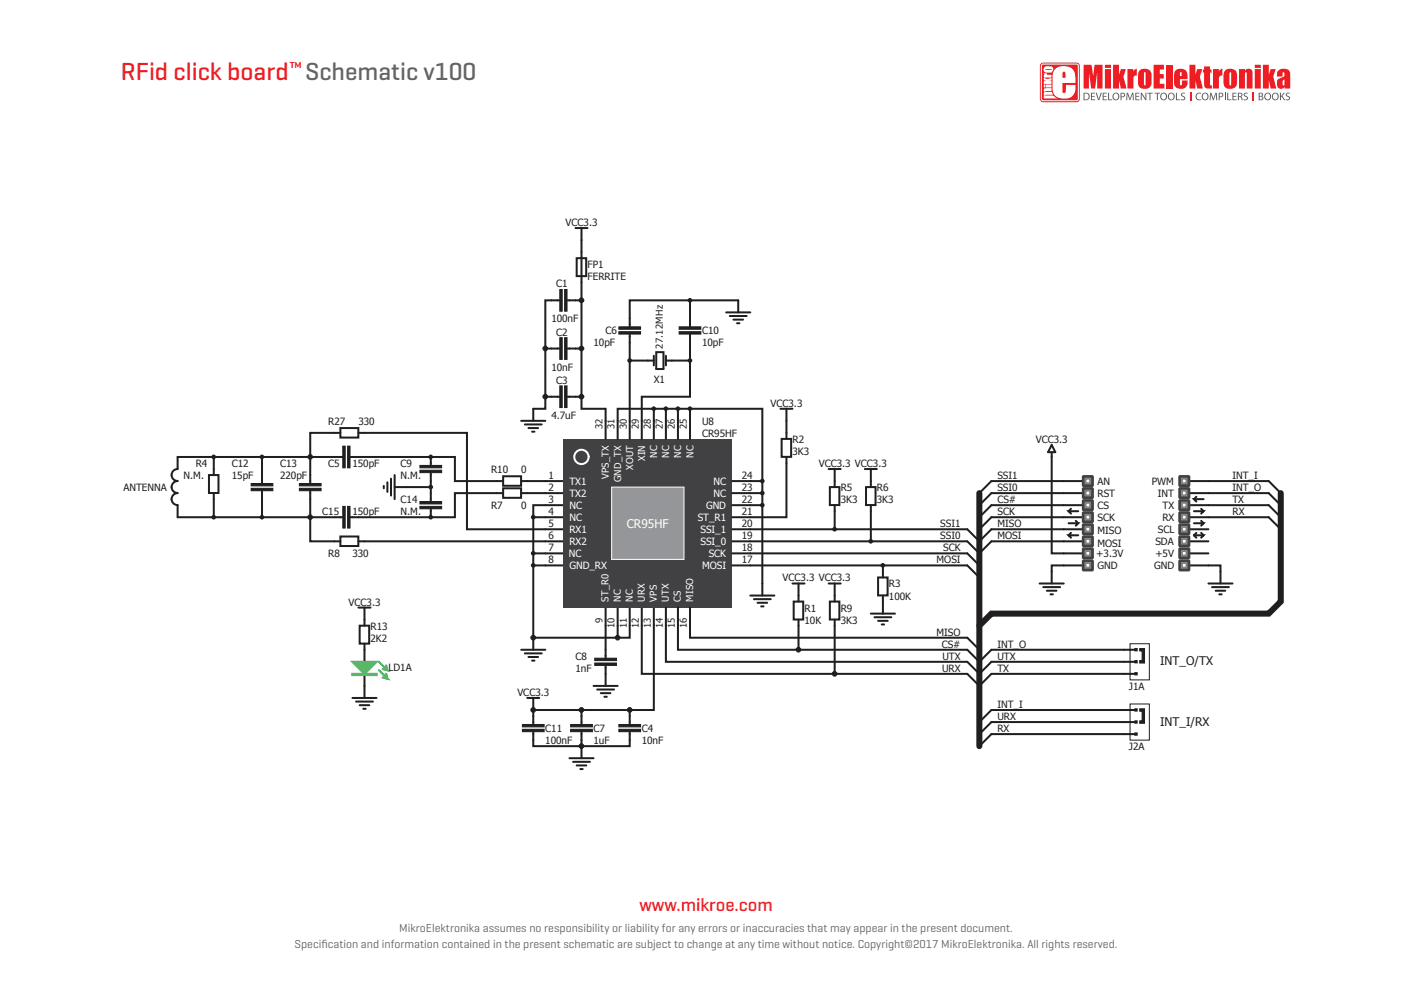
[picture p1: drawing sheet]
<svg xmlns="http://www.w3.org/2000/svg" width="297mm" height="210mm" viewBox="0 0 297 210" stroke-linecap="round" stroke-linejoin="round" font-family="sans-serif">
<g fill="#ee1d23">
<path d="M218.9 13.4l.5-.2h7a.69 .69 0 0 1 .7 .7v6.9a.69 .69 0 0 1-.7 .7h-7a.69 .69 0 0 1-.7-.7v-6.9z"/>
<path d="M227.9 13.6h1.7l.3 2.4 .3-2.4h1.7v5h-1.1v-3.3l-.5 3.3h-.8l-.4-3.3v3.3h-1.2z"/>
<path d="M234.1 13.6h1.3v2.1l.4-1.2h1l-.5 1.7 .7 2.4h-1.2l-.4-1.8v1.8h-1.3z"/>
<path d="M237.1 14.5h1.3l-.1 .6 .4-.5 .4-.1v1.4l-.5 .1-.2 .3v2.3h-1.3z"/>
<path d="M242.7 13.6h2.1v1h-.8v1h.8v.9h-.8v1.1h.9v1h-2.2z"/>
<path d="M245.2 13.6h1.3v5h-1.3z"/>
<path d="M250.2 13.6h1.2v2.1l.4-1.2h1.1l-.5 1.7 .6 2.4h-1.2l-.4-1.8v1.8h-1.2z"/>
<path d="M253.3 14h1.2v.6h.4v.7h-.4v2.2l.1 .4 .3 .1v.6h-.5a.92 .92 0 0 1-1-.2 .92 .92 0 0 1-.1-1v-2.1h-.3v-.7h.3z"/>
<path d="M255.1 14.5h1.3l-.1 .6 .4-.5 .4-.1v1.4l-.5 .1-.2 .3v2.3h-1.3z"/>
<path d="M260.6 14.5h1.3v.4a.91 .91 0 0 1 1.2-.3 .91 .91 0 0 1 .4 1.2v2.8h-1.3v-3.2l-.1-.2-.2 .2v3.2h-1.3z"/>
<path d="M265.6 13.6h1.3v2.1l.4-1.2h1l-.5 1.7 .7 2.4h-1.2l-.4-1.8v1.8h-1.3z"/>
<path d="M232.4 13.6h1.3v.7h-1.3zM232.4 14.5h1.3v4.1h-1.3z"/>
<path d="M239.7 14.8a1.46 1.46 0 0 1 1.7-.3 1.46 1.46 0 0 1 .8 1.5v1a1.46 1.46 0 0 1-1.1 1.7 1.46 1.46 0 0 1-1.7-1v-2zM240.7 15.2l-.1 2.3 .2 .5 .2-.2v-2.1l-.1-.4z"/>
<path d="M247.4 14.8a1.5 1.5 0 0 1 1.6-.2 1.5 1.5 0 0 1 .8 1.5v.6h-1.6v1.2h.4v-1h1.2a1.45 1.45 0 0 1-1.3 1.8 1.45 1.45 0 0 1-1.6-1.6l.1-1.8zM248.3 15.2l-.1 .8h.3v-.7z"/>
<path d="M257.7 14.8a1.46 1.46 0 0 1 1.7-.3 1.46 1.46 0 0 1 .8 1.5v1a1.46 1.46 0 0 1-1.1 1.7 1.46 1.46 0 0 1-1.7-1v-2zM258.7 15.2l-.1 2.3 .2 .5 .2-.2v-2.1l-.1-.4z"/>
<path d="M263.9 13.6h1.3v.7h-1.3zM263.9 14.5h1.3v4.1h-1.3z"/>
<path d="M269 14.8a1.44 1.44 0 0 1 1.5-.3 1.44 1.44 0 0 1 .9 1.2v2.9h-1.2v-.3a.91 .91 0 0 1-1.2 .3 .91 .91 0 0 1-.4-1.2v-.3a2.24 2.24 0 0 1 1.5-1.1l.1-.6-.2-.2-.2 .1v.8h-1.2v-.8zM270 16.8a.86 .86 0 0 0 0 1.2l.2-.2v-1.1z"/>
</g>
<g fill="#fff">
<path d="M219.2 13.4l-.3 .5 .1 7.2 .4 .2 7.3-.1 .2-.4v-7.2l-.5-.2zM219.3 13.6h7.1l.3 .1v7.1l-.1 .2-7.2 .1-.2-.2v-7z"/>
<path d="M219.6 17.8v.6h.2v-.6zM219.5 15.4l.3 .4h-.2v.5h1.6v-.6h-.9l-.1-.3zM220 17.8v.6h1.2v-.6zM219.6 16.4v.5l.5 .2h-.5v.6h1.6v-.6h-.6l.6-.2v-.5l-.9 .2zM219.7 18.6l-.2 .4 .2 .4-.2 .3 .2 .4h-.1v.6h2.8l-.8-.6h-1.7v-.2h1.6l-.2-.6-1.4-.1 1.3-.1v-.5zM219.7 14.1a.74 .74 0 0 0-.1 .9 .74 .74 0 0 0 .9 .3l.8-.1a.74 .74 0 0 0-.2-1.2zM219.9 14.6h1.3l-1.1 .1z"/>
<path d="M222 14.5a2.77 2.77 0 0 1 4 .6l.2 1v1.4h-2.7v1.6l.1 .5a.53 .53 0 0 0 .6-.3 .53 .53 0 0 0 0-.5v-.9h2a2.31 2.31 0 0 1-3 2.8 2.06 2.06 0 0 1-1.8-2.5l.1-2.7zM223.5 15.2v1.2h.6l-.1-1.2-.2-.1z"/>
</g>
<g fill="#ee1d23">
<path d="M250.3 19.5h.4v1.7h-.4z"/>
<path d="M263.4 19.5h.4v1.7h-.4z"/>
</g>
<g fill="#58595b">
<path d="M229.5 19.5h.8v.2h-.6v.5h.6v.1h-.6v.6h.7v.2h-.9z"/>
<path d="M230.5 19.5h.2l.4 1.4 .4-1.4h.3l-.6 1.6h-.2z"/>
<path d="M231.9 19.5h.9v.2h-.7v.5h.6v.1h-.6v.6h.7v.2h-.9z"/>
<path d="M233.1 19.5h.2v1.4h.7v.2h-.9z"/>
<path d="M237 19.5h.3l.4 1.3 .4-1.3h.3l.1 1.6h-.2l-.1-1.4-.5 1.4h-.1l-.4-1.4-.1 1.4h-.2z"/>
<path d="M238.8 19.5h.9v.2h-.7v.5h.6v.1h-.6v.6h.7v.2h-.9z"/>
<path d="M240 19.5h.2l.8 1.3-.1-1.3h.2v1.6h-.2l-.8-1.3v1.3h-.1z"/>
<path d="M241.3 19.5h1.2v.2h-.5v1.4h-.2v-1.4h-.5z"/>
<path d="M242.9 19.5h1.1v.2h-.5v1.4h-.2v-1.4h-.4z"/>
<path d="M247.3 19.5h.2v1.4h.7v.2h-.9z"/>
<path d="M248.5 19.7l.4-.2 .3 .1v.1l-.6 .1v.2l.3 .2a.46 .46 0 0 1 .4 .4 .46 .46 0 0 1-.2 .4h-.7v-.2l.4 .1 .3-.1v-.3l-.3-.1a.45 .45 0 0 1-.3-.7z"/>
<path d="M251.7 19.7l.6-.2 .4 .1-.1 .1a.64 .64 0 0 0-.9 .6 .64 .64 0 0 0 .9 .6l.1 .1a.82 .82 0 0 1-1.1-.2 .82 .82 0 0 1 .1-1.1z"/>
<path d="M254.5 19.5h.3l.4 1.3 .5-1.3h.2l.1 1.6h-.2v-1.4l-.5 1.4h-.2l-.4-1.4-.1 1.4h-.2z"/>
<path d="M257.6 19.5h.2v1.6h-.2z"/>
<path d="M258.1 19.5h.2v1.4h.7v.2h-.9z"/>
<path d="M259.2 19.5h.9v.2h-.7v.5h.6v.1h-.6v.6h.7v.2h-.9z"/>
<path d="M261.6 19.7l.5-.2 .3 .1v.1l-.6 .1v.2l.3 .2a.46 .46 0 0 1 .4 .4 .46 .46 0 0 1-.2 .4h-.7v-.2l.4 .1 .3-.1v-.3l-.3-.1a.45 .45 0 0 1-.4-.7z"/>
<path d="M269.2 19.5h.2v.8l.6-.8h.3l-.6 .7 .6 .9h-.2l-.5-.8-.2 .2v.6h-.2z"/>
<path d="M270.5 19.7l.4-.2 .4 .1-.1 .1-.5 .1v.2l.3 .2a.46 .46 0 0 1 .3 .4 .46 .46 0 0 1-.2 .4h-.7l.1-.2 .3 .1 .3-.1v-.3l-.2-.1a.45 .45 0 0 1-.4-.7z"/>
<path d="M227.9 19.5a.88 .88 0 0 1 1.3 .8 .88 .88 0 0 1-1.3 .8zM228.1 19.7v1.2a.66 .66 0 0 0 .9-.6 .66 .66 0 0 0-.9-.6z"/>
<path d="M234 20.3a.76 .76 0 0 1 1.5 0 .76 .76 0 0 1-1.5 0zM234.3 19.9a.58 .58 0 0 0 0 .8 .58 .58 0 0 0 .8 .1 .58 .58 0 0 0 .1-.9 .58 .58 0 0 0-.9 0z"/>
<path d="M235.7 19.5a.58 .58 0 0 1 .7 .1 .58 .58 0 0 1 .1 .7l-.6 .2v.6h-.2zM235.9 19.7v.6h.4a.32 .32 0 0 0 .2-.3 .32 .32 0 0 0-.2-.3z"/>
<path d="M244 20.3a.76 .76 0 0 1 1.5 0 .76 .76 0 0 1-1.5 0zM244.4 19.9a.58 .58 0 0 0-.1 .8 .58 .58 0 0 0 .8 .1 .58 .58 0 0 0 .1-.9 .58 .58 0 0 0-.8 0z"/>
<path d="M245.6 20.3a.76 .76 0 0 1 1.5 0 .76 .76 0 0 1-1.5 0zM246 19.9a.58 .58 0 0 0-.1 .8 .58 .58 0 0 0 .8 .1 .58 .58 0 0 0 .1-.9 .58 .58 0 0 0-.8 0z"/>
<path d="M252.7 20.3a.8 .8 0 0 1 1.6 0 .8 .8 0 0 1-1.6 0zM253.1 19.9a.58 .58 0 0 0-.1 .8 .58 .58 0 0 0 .9 .1 .58 .58 0 0 0 0-.9 .58 .58 0 0 0-.8 0z"/>
<path d="M256.3 19.5a.58 .58 0 0 1 .8 .1 .58 .58 0 0 1 .1 .7l-.7 .2v.6h-.2zM256.5 19.7v.6h.4a.32 .32 0 0 0 .2-.3 .32 .32 0 0 0-.2-.3z"/>
<path d="M260.4 19.5a.55 .55 0 0 1 .7 0 .55 .55 0 0 1 .1 .7l-.2 .1 .4 .8h-.2l-.2-.6-.2-.1h-.2v.7h-.2zM260.6 19.7v.6l.5-.2v-.3z"/>
<path d="M264.8 19.5a.52 .52 0 0 1 .6 0 .52 .52 0 0 1 .2 .7h-.2a.47 .47 0 0 1 .3 .7 .47 .47 0 0 1-.6 .2h-.3zM265 19.7v.5l.4-.1v-.3zM265 20.3v.6l.5-.1v-.3z"/>
<path d="M265.9 20.3a.76 .76 0 0 1 1.5 0 .76 .76 0 0 1-1.5 0zM266.3 19.9a.58 .58 0 0 0-.1 .8 .58 .58 0 0 0 .8 .1 .58 .58 0 0 0 .1-.9 .58 .58 0 0 0-.8 0z"/>
<path d="M267.5 20.3a.76 .76 0 0 1 1.5 0 .76 .76 0 0 1-1.5 0zM267.9 19.9a.58 .58 0 0 0-.1 .8 .58 .58 0 0 0 .8 .1 .58 .58 0 0 0 .1-.9 .58 .58 0 0 0-.8 0z"/>
</g>
<g fill="#272973" stroke="#272973" stroke-width=".21">
<circle cx="65.2" cy="108.8" r=".49"/>
<circle cx="65.2" cy="96.1" r=".49"/>
</g>
<g fill="none" stroke="#211e1e" stroke-width=".42">
<path d="M221.2 95.1v21.3h6.4M221.2 93.6l.8 1.5h-1.5zM223.7 108.8h3.9M223.7 111.4h3.9M223.7 113.9h3.9M223.7 119h3.9M227.6 103.8h-19.1l-2.5 2.5M227.6 106.3h-19.1l-2.5 2.5M227.6 101.2h-19.1l-2.5 2.6M250.4 103.8h16.5l2.5 2.5M250.4 106.3h16.5l2.5 2.5M250.4 101.2h16.5l2.5 2.6"/>
<path d="M250.4 108.8h16.5l2.5 2.6M250.4 111.4h3.8M250.4 113.9h3.8M250.4 116.4h3.8M250.4 119h3.8M218.7 122.8h5M219.4 123.5h3.6M220.2 124.3h2M221 125.1h.5M221.2 120.2v2.6"/>
</g>
<g fill="#414042">
<path d="M227.6 100.2l.2-.2h2l.3 .2v2l-.3 .3h-2l-.2-.3z" fill-rule="evenodd"/>
<path d="M227.6 102.8l.2-.3h2l.3 .3v2l-.3 .2h-2l-.2-.2z" fill-rule="evenodd"/>
</g>
<g fill="#fff" stroke="#808385" stroke-width=".42">
<path d="M228.3 100.7h1v1h-1z"/>
<path d="M228.3 103.3h1v.9h-1z"/>
</g>
<g fill="#414042">
<path d="M227.6 105.3l.2-.3h2l.3 .3v2l-.3 .3h-2l-.2-.3z" fill-rule="evenodd"/>
<path d="M227.6 107.8l.2-.2h2l.3 .2v2l-.3 .3h-2l-.2-.3z" fill-rule="evenodd"/>
</g>
<g fill="#fff" stroke="#808385" stroke-width=".42">
<path d="M228.3 105.8h1v1h-1z"/>
<path d="M228.3 108.3h1v1h-1z"/>
</g>
<g fill="#414042">
<path d="M227.6 110.4l.2-.3h2l.3 .3v2l-.3 .2h-2l-.2-.2z" fill-rule="evenodd"/>
<path d="M227.6 112.9l.2-.3h2l.3 .3v2l-.3 .3h-2l-.2-.3z" fill-rule="evenodd"/>
</g>
<g fill="#fff" stroke="#808385" stroke-width=".42">
<path d="M228.3 110.9h1v1h-1z"/>
<path d="M228.3 113.4h1v1h-1z"/>
</g>
<g fill="#414042">
<path d="M227.6 115.4l.2-.2h2l.3 .2v2.1l-.3 .2h-2l-.2-.2z" fill-rule="evenodd"/>
<path d="M227.6 118l.2-.3h2l.3 .3v2l-.3 .2h-2l-.2-.2z" fill-rule="evenodd"/>
</g>
<g fill="#fff" stroke="#808385" stroke-width=".42">
<path d="M228.3 115.9h1v1h-1z"/>
<path d="M228.3 118.5h1v1h-1z"/>
</g>
<g fill="#414042">
<path d="M247.8 100.2l.3-.2h2l.3 .2v2l-.3 .3h-2l-.3-.3z" fill-rule="evenodd"/>
<path d="M247.8 102.8l.3-.3h2l.3 .3v2l-.3 .2h-2l-.3-.2z" fill-rule="evenodd"/>
</g>
<g fill="#fff" stroke="#808385" stroke-width=".42">
<path d="M248.6 100.7h1v1h-1z"/>
<path d="M248.6 103.3h1v.9h-1z"/>
</g>
<g fill="#414042">
<path d="M247.8 105.3l.3-.3h2l.3 .3v2l-.3 .3h-2l-.3-.3z" fill-rule="evenodd"/>
<path d="M247.8 107.8l.3-.2h2l.3 .2v2l-.3 .3h-2l-.3-.3z" fill-rule="evenodd"/>
</g>
<g fill="#fff" stroke="#808385" stroke-width=".42">
<path d="M248.6 105.8h1v1h-1z"/>
<path d="M248.6 108.3h1v1h-1z"/>
</g>
<g fill="#414042">
<path d="M247.8 110.4l.3-.3h2l.3 .3v2l-.3 .2h-2l-.3-.2z" fill-rule="evenodd"/>
<path d="M247.8 112.9l.3-.3h2l.3 .3v2l-.3 .3h-2l-.3-.3z" fill-rule="evenodd"/>
</g>
<g fill="#fff" stroke="#808385" stroke-width=".42">
<path d="M248.6 110.9h1v1h-1z"/>
<path d="M248.6 113.4h1v1h-1z"/>
</g>
<g fill="#414042">
<path d="M247.8 115.4l.3-.2h2l.3 .2v2.1l-.3 .2h-2l-.3-.2z" fill-rule="evenodd"/>
<path d="M247.8 118l.3-.3h2l.3 .3v2l-.3 .2h-2l-.3-.2z" fill-rule="evenodd"/>
</g>
<g fill="#fff" stroke="#808385" stroke-width=".42">
<path d="M248.6 115.9h1v1h-1z"/>
<path d="M248.6 118.5h1v1h-1z"/>
</g>
<g fill="none" stroke="#211e1e" stroke-width=".42">
<path d="M132.5 67v1.8M132.5 70.3v1.8M145.1 67v1.8M145.1 70.3v1.8M116 83.5h1.7M119.3 83.5h1.7M114.7 101.2h3.8M114.7 103.8h3.8M114.7 106.3h3.8M114.7 108.8h3.8M114.7 111.4h3.8M114.7 113.9h3.8"/>
<path d="M114.7 116.4h3.8M114.7 119h3.8M224.8 110.1h2l-.5 .5M225.3 112.1l-.5 .5M225.3 107.1l-.5 .5M226.3 109.6l.5 .5M226.8 112.6h-2l.5 .5M226.8 107.6h-2l.5 .5M251.1 107.6h2.1l-.5 .5M251.1 110.1h2.1l-.5 .5M251.1 112.6h2.1l-.5 .5M251.1 112.6l.5 .5"/>
<path d="M251.6 104.5l-.5 .5M251.6 112.1l-.5 .5M252.7 107.1l.5 .5M252.7 109.6l.5 .5M252.7 112.1l.5 .5M253.2 105h-2.1l.5 .5M127.4 127.9v3.8M127.4 136.7v1.8M129.9 127.9v3.8M132.5 127.9v3.8M135 127.9v3.8M137.5 127.9v3.8"/>
<path d="M112.2 150.7v1.7M112.2 154v1.7M122.3 150.7v1.7M122.3 154v1.7M127.4 140v1.8M132.5 150.7v1.7M132.5 154v1.7"/>
</g>
<g fill="#211e1e" stroke="#211e1e" stroke-width=".21">
<path d="M130.2 68.8h4.5v.5h-4.5z" fill-rule="evenodd"/>
<path d="M130.2 69.8h4.5v.5h-4.5z" fill-rule="evenodd"/>
<path d="M142.9 68.8h4.5v.5h-4.5z" fill-rule="evenodd"/>
<path d="M142.9 69.8h4.5v.5h-4.5z" fill-rule="evenodd"/>
<path d="M125.1 139.5h4.6v.5h-4.6z" fill-rule="evenodd"/>
<path d="M125.1 138.5h4.6v.5h-4.6z" fill-rule="evenodd"/>
<path d="M130.2 152.4h4.5v.6h-4.5z" fill-rule="evenodd"/>
<path d="M130.2 153.5h4.5v.5h-4.5z" fill-rule="evenodd"/>
<path d="M117.7 81.2h.6v4.6h-.6z" fill-rule="evenodd"/>
<path d="M118.8 81.2h.5v4.6h-.5z" fill-rule="evenodd"/>
<path d="M120 152.4h4.6v.6h-4.6z" fill-rule="evenodd"/>
<path d="M120 153.5h4.6v.5h-4.6z" fill-rule="evenodd"/>
<path d="M109.9 152.4h4.6v.6h-4.6z" fill-rule="evenodd"/>
<path d="M109.9 153.5h4.6v.5h-4.6z" fill-rule="evenodd"/>
</g>
<path d="M118.5 92.4h35.5v35.4h-35.5z" fill="#414042"/>
<g fill="none" stroke="#211e1e" stroke-width=".42">
<path d="M127.4 88.6v3.8M129.9 88.6v3.8M132.5 88.6v3.8M135 88.6v3.8M137.5 88.6v3.8M140.1 88.6v3.8M142.6 88.6v3.8M145.1 88.6v3.8M154 119h3.8M154 116.4h3.8M154 113.9h3.8M154 111.4h3.8"/>
<path d="M154 108.8h3.8M154 106.3h3.8M154 103.8h3.8M154 101.2h3.8M140.1 127.9v3.8M142.6 127.9v3.8M145.1 127.9v3.8"/>
</g>
<path d="M128.7 102.5h15.2v15.2h-15.2z" fill-rule="evenodd" fill="#949699" stroke="#fff" stroke-width=".21"/>
<path d="M123.8 96.1a1.51 1.51 0 0 0-2.3-1.2 1.51 1.51 0 0 0 .1 2.6 1.51 1.51 0 0 0 2.2-1.3" fill="none" stroke="#fff" stroke-width=".42"/>
<g fill="none" stroke="#211e1e" stroke-width=".42">
<path d="M132.5 72.1v3.8h5M132.5 67v-3.8h12.6v3.8M137.5 74.9v2M138 74.1h1.6v3.6h-1.6zM140.1 74.9v2M145.1 72.1v3.8h-5M145.1 63.2h10.2v2.5M152.7 65.7h5.1M153.5 66.5h3.6M154.3 67.3h2M155 68h.5M65.3 100v1.7"/>
<path d="M70.3 91.1h1.3M71.6 90.1h3.8v2h-3.8zM72.1 96.2h-17v5.5M73.6 96.2h22.1v5h8.9M75.4 91.1h1.3M83 100v5M90.6 96.2v1.7M90.6 99.5v6M137.5 88.6v-2.6h22.9v39.3M140.1 86v2.6M142.6 86v2.6M145.1 86v2.6"/>
<path d="M164.4 92.4h2v3.7h-2zM165.4 91.1v1.3M165.4 96.2v1.2M55.1 103.3v5.5h17M65.3 103.3v1.7M70.3 113.9h1.3M71.6 112.9h3.8v2h-3.8zM75.4 113.9h1.3M80.7 102.2v.6M81.5 101.5v2M82.2 100.7v3.6M83 102.5h7.6"/>
<path d="M90.6 107.1v1.7M104.6 103.8h-8.9v5h-22.1M112.2 108.8h2.5M112.2 116.4h2.5M112.2 119h2.5M114.7 106.3h-2.5v27.9h17.7v-2.5M157.8 103.8h2.6M157.8 106.3h2.6M109.6 136.7h5.1M110.4 137.5h3.5M111.2 138.2h2M111.9 139h.5"/>
<path d="M112.2 134.2v2.5M127.4 131.7v5M157.8 125.3h5.1M158.6 126.1h3.5M159.3 126.8h2.1M160.1 127.6h.5M166.9 126.6h2v3.8h-2zM168 125.3v1.3M168 130.4v1.3M124.8 144.3h5.1M125.6 145.1h3.6M126.4 145.9h2"/>
<path d="M127.1 146.6h.5M127.4 141.8v2.5"/>
</g>
<g fill="#211e1e" stroke="#211e1e" stroke-width=".21">
<path d="M72.1 93.9h.5v4.5h-.5z" fill-rule="evenodd"/>
<path d="M73.1 93.9h.5v4.5h-.5z" fill-rule="evenodd"/>
<path d="M72.1 106.6h.5v4.5h-.5z" fill-rule="evenodd"/>
<path d="M73.1 106.6h.5v4.5h-.5z" fill-rule="evenodd"/>
<path d="M63 101.7h4.5v.5h-4.5z" fill-rule="evenodd"/>
<path d="M63 102.8h4.5v.5h-4.5z" fill-rule="evenodd"/>
<path d="M52.8 101.7h4.6v.5h-4.6z" fill-rule="evenodd"/>
<path d="M52.8 102.8h4.6v.5h-4.6z" fill-rule="evenodd"/>
<path d="M88.3 98.9h4.6v.6h-4.6z" fill-rule="evenodd"/>
<path d="M88.3 97.9h4.6v.5h-4.6z" fill-rule="evenodd"/>
<path d="M88.3 106.6h4.6v.5h-4.6z" fill-rule="evenodd"/>
<path d="M88.3 105.5h4.6v.5h-4.6z" fill-rule="evenodd"/>
</g>
<g fill="#211e1e">
<circle cx="65.2" cy="108.8" r=".49"/>
<circle cx="65.2" cy="96.1" r=".49"/>
</g>
<g fill="none" stroke="#211e1e" stroke-width=".42">
<path d="M121 48h2.6M122.3 48v2.5M114.7 73.3h3M117.7 63.2h-3v22.8h-2.5v2.6M119.3 63.2h3v22.8h5.1v2.6M119.3 73.3h3M132.5 75.9v12.7M145.1 75.9v7.6h-10.1v5.1M44 100h2v3.7h-2zM55.1 96.2h-10.1v3.8M70.3 91.1h-5v8.9M76.7 91.1h21.5v20.3h16.5"/>
<path d="M109.6 88.6h5.1M110.4 89.3h3.5M111.2 90.1h2M111.9 90.8h.5M114.7 83.5h1.3M121 83.5h1.3M137.5 86h-7.6v2.6M164.2 86h2.5M165.4 97.4v11.4h-7.6M165.4 86v5.1M45 103.8v5h10.1M65.3 105v8.9h5"/>
<path d="M76.7 113.9h38M157.8 116.4h45.7l2.5 2.6M157.8 119h45.7l2.5 2.5M157.8 101.2h2.6M185.7 119v2.5M223.7 119h-2.5v1.2M223.7 113.9h-15.2l-2.5 2.5M223.7 108.8h-15.2l-2.5 2.6M223.7 111.4h-15.2l-2.5 2.5M254.2 119h2.5v3.8M132.5 131.7v2.5h-2.6M135 131.7v10.1h68.5l2.5 2.5"/>
<path d="M137.5 131.7v17.7h-25.3v1.3M140.1 131.7v7.6h63.4l2.5 2.5M142.6 131.7v5h60.9l2.5 2.6M145.1 131.7v2.5h58.4l2.5 2.5M166.7 122.8h2.5M168 122.8v2.5M168 131.7v5M174.3 122.8h2.5M174.6 126.6h2v3.8h-2zM175.6 122.8v3.8M175.6 130.4v11.4M183.2 129.1h5"/>
<path d="M183.9 129.9h3.6M184.7 130.6h2M184.7 121.5h2v3.8h-2zM185.5 131.4h.5M185.7 125.3v3.8M236.4 136.7h1.3M236.4 139.3h1.3M254.2 122.8h5.1M254.9 123.5h3.6M255.7 124.3h2M256.5 125.1h.5M110.9 146.9h2.5"/>
<path d="M112.2 155.7v1.3h20.3v-1.3M112.2 146.9v2.5M119.8 159.5h5M122.3 149.4v1.3M122.3 155.7v3.8M132.5 149.4v1.3M236.4 141.8h1.3M120.5 160.3h3.6M121.3 161.1h2M122.1 161.8h.5"/>
</g>
<g fill="#211e1e" stroke="#211e1e" stroke-width=".21">
<path d="M117.7 60.9h.6v4.6h-.6z" fill-rule="evenodd"/>
<path d="M118.8 60.9h.5v4.6h-.5z" fill-rule="evenodd"/>
<path d="M117.7 71.1h.6v4.5h-.6z" fill-rule="evenodd"/>
<path d="M118.8 71.1h.5v4.5h-.5z" fill-rule="evenodd"/>
</g>
<g fill="#211e1e" stroke="#211e1e" stroke-width=".21">
<path d="M238.7 136.5h.5v.5h-.5z"/>
<path d="M238.7 139h.5v.5h-.5z"/>
<path d="M238.7 141.5h.5v.5h-.5z"/>
</g>
<path d="M239.7 136.5h1v3h-1v-.5h.5v-2h-.5z" fill-rule="evenodd" fill="#211e1e"/>
<path d="M237.7 135.5h4.1v7.6h-4.1zM239.7 136.5h1v3h-1v-.5h.5v-2h-.5z" fill="none" stroke="#211e1e" stroke-width=".21"/>
<path d="M237.7 136.7h1.3M237.7 139.3h1.3M236.4 149.4h1.3M236.4 151.9h1.3M236.4 154.5h1.3M237.7 141.8h1.3" fill="none" stroke="#211e1e" stroke-width=".42"/>
<g fill="#211e1e" stroke="#211e1e" stroke-width=".21">
<path d="M238.7 149.1h.5v.5h-.5z"/>
<path d="M238.7 151.7h.5v.5h-.5z"/>
<path d="M238.7 154.2h.5v.5h-.5z"/>
</g>
<path d="M239.7 149.1h1v3.1h-1v-.5h.5v-2h-.5z" fill-rule="evenodd" fill="#211e1e"/>
<path d="M237.7 148.1h4.1v7.6h-4.1zM239.7 149.1h1v3.1h-1v-.5h.5v-2h-.5z" fill="none" stroke="#211e1e" stroke-width=".21"/>
<g fill="none" stroke="#211e1e" stroke-width=".42">
<path d="M121.3 54.3h2v3.8h-2zM122.3 50.5v12.7M45 96.2h-7.6v2.5a1.27 1.27 0 0 0-1.3 1.3 1.27 1.27 0 0 0 1.3 1.2 1.27 1.27 0 0 0-1.3 1.3 1.27 1.27 0 0 0 1.3 1.3 1.25 1.25 0 0 0-1.3 1.2 1.25 1.25 0 0 0 1.3 1.3v2.5h7.6M174.3 98.7h2.5M175.6 98.7v3.8M181.9 98.7h2.5M183.2 98.7v3.8M157.8 111.4h45.7l2.5 2.5M157.8 113.9h45.7l2.5 2.5M174.6 102.5h2v3.8h-2zM175.6 106.3v5.1M182.2 102.5h2v3.8h-2z"/>
<path d="M183.2 106.3v7.6M75.7 131.7h2v3.7h-2zM76.7 130.4v1.3M76.7 135.5v3.8M236.4 136.7h-27.9l-2.5 2.6M236.4 139.3h-27.9l-2.5 2.5M76.7 141.8v2.5M236.4 149.4h-27.9l-2.5 2.5M236.4 151.9h-27.9l-2.5 2.6M236.4 154.5h-27.9l-2.5 2.5M236.4 141.8h-27.9l-2.5 2.5M237.7 149.4h1.3"/>
<path d="M237.7 151.9h1.3M237.7 154.5h1.3"/>
</g>
<path d="M206 103.8v53.2M269.4 103.8v22.8l-2.5 2.5h-58.4l-2.5 2.6" fill="none" stroke="#211e1e" stroke-width="1.3"/>
<path d="M74.1 141.8h5.1v.2h-5.1z" fill-rule="evenodd" fill="#33b44a" stroke="#33b44a" stroke-width=".42"/>
<path d="M74.1 139.3h5.1l-2.5 2.5z" fill="#33b44a"/>
<path d="M74.1 139.3h5.1l-2.5 2.5zM79.7 139.3l1.8 1.7-1-.2M79.7 141l1.8 1.8-1-.2M81.2 141.8l.3 1M81.2 140l.3 1" fill="none" stroke="#33b44a" stroke-width=".42"/>
<g fill="none" stroke="#211e1e" stroke-width=".42">
<path d="M104.6 103.8h1.2M104.6 101.2h1.2M105.8 102.8h3.8v2h-3.8zM105.8 100.2h3.8v2h-3.8zM109.6 103.8h5.1M109.6 101.2h5.1M75.4 127.9h2.5M76.7 127.9v2.5M74.1 146.9h5.1M74.9 147.6h3.5M75.7 148.4h2M76.4 149.1h.5"/>
<path d="M76.7 144.3v2.6"/>
</g>
<g fill="#211e1e">
<circle cx="45" cy="108.8" r=".49"/>
<circle cx="45" cy="96.1" r=".49"/>
<circle cx="55.1" cy="108.8" r=".49"/>
<circle cx="55.1" cy="96.1" r=".49"/>
<circle cx="90.6" cy="108.8" r=".49"/>
<circle cx="90.6" cy="102.5" r=".49"/>
<circle cx="90.6" cy="96.1" r=".49"/>
</g>
<g fill="#211e1e" stroke="#211e1e" stroke-width=".21">
<circle cx="112.2" cy="149.4" r=".49"/>
<circle cx="112.2" cy="134.2" r=".49"/>
</g>
<g fill="#211e1e">
<circle cx="112.2" cy="119" r=".49"/>
<circle cx="112.2" cy="116.4" r=".49"/>
<circle cx="112.2" cy="108.8" r=".49"/>
</g>
<g fill="#211e1e" stroke="#211e1e" stroke-width=".21">
<circle cx="114.7" cy="83.5" r=".49"/>
<circle cx="114.7" cy="73.3" r=".49"/>
<circle cx="122.3" cy="157" r=".49"/>
<circle cx="122.3" cy="149.4" r=".49"/>
<circle cx="122.3" cy="83.5" r=".49"/>
<circle cx="122.3" cy="73.3" r=".49"/>
<circle cx="122.3" cy="63.2" r=".49"/>
<circle cx="129.9" cy="134.2" r=".49"/>
<circle cx="132.4" cy="149.4" r=".49"/>
</g>
<g fill="#211e1e">
<circle cx="132.4" cy="75.9" r=".49"/>
<circle cx="137.5" cy="86" r=".49"/>
<circle cx="140.1" cy="86" r=".49"/>
<circle cx="142.6" cy="86" r=".49"/>
<circle cx="145.1" cy="86" r=".49"/>
<circle cx="145.1" cy="75.9" r=".49"/>
<circle cx="145.1" cy="63.2" r=".49"/>
<circle cx="160.3" cy="106.3" r=".49"/>
<circle cx="160.3" cy="103.8" r=".49"/>
<circle cx="160.3" cy="101.2" r=".49"/>
</g>
<g fill="#211e1e" stroke="#211e1e" stroke-width=".21">
<circle cx="167.9" cy="136.7" r=".49"/>
<circle cx="175.6" cy="141.8" r=".49"/>
</g>
<g fill="#211e1e">
<circle cx="175.6" cy="111.4" r=".49"/>
<circle cx="183.2" cy="113.9" r=".49"/>
<circle cx="185.7" cy="119" r=".49"/>
</g>
<text font-size="5.3" fill="#ee1d23" x="25.4" y="16.9">RFid click board Schematic v100</text>
<text font-size="3.9" fill="#ed1f26" x="134.5" y="191.6">www.mikroe.com</text>
<text font-size="3.1" fill="#ee1d23" x="60.7" y="15.1">™</text>
<text font-size="2.5" fill="#fff" x="131.8" y="111.1">CR95HF</text>
<g font-size="2.5" fill="#211e1e">
<text x="244" y="140">INT_O/TX</text>
<text x="244" y="152.7">INT_I/RX</text>
</g>
<g font-size="2.5" fill="#636366">
<text x="84" y="196.2">MikroElektronika assumes no responsibility or liability for any errors or inaccuracies that may appear in the present document.</text>
<text x="62" y="199.4">Specif</text>
<text x="67.6" y="199.4">ication and information contained in the present schematic are subject to change at any time without notice. Copyright©2017 MikroElektronika. All rights reserved.</text>
</g>
<g font-size="2.1" fill="#211e1e">
<text x="119" y="47.6">VCC3.3</text>
<text x="123.6" y="56.4">FP1</text>
<text x="123.6" y="59">FERRITE</text>
<text x="117" y="60.5">C1</text>
<text x="116" y="67.8">100nF</text>
<text x="117" y="70.6">C2</text>
<text x="127.4" y="70.4">C6</text>
<text x="147.7" y="70.4">C10</text>
<text x="116" y="78">10nF</text>
<text x="124.8" y="72.9">10pF</text>
<text x="147.7" y="72.9">10pF</text>
<text x="117" y="80.8">C3</text>
<text x="137.5" y="80.5">X1</text>
<text x="69.1" y="89.4">R27</text>
<text x="75.4" y="89.4">330</text>
<text x="116" y="88.1">4.7uF</text>
<text x="147.7" y="89.4">U8</text>
<text x="162.1" y="85.6">VCC3.3</text>
<text x="147.7" y="91.9">CR95HF</text>
<text x="166.7" y="93.2">R2</text>
<text x="166.7" y="95.7">3K3</text>
<text x="217.9" y="93.2">VCC3.3</text>
<text x="38.6" y="100.8">N.M.</text>
<text x="41.2" y="98.3">R4</text>
<text x="48.8" y="98.3">C12</text>
<text x="48.8" y="100.8">15pF</text>
<text x="58.9" y="98.3">C13</text>
<text x="58.9" y="100.8">220pF</text>
<text x="69.1" y="98.3">C5</text>
<text x="74.1" y="98.3">150pF</text>
<text x="84.3" y="98.3">C9</text>
<text x="84.3" y="100.8">N.M.</text>
<text x="103.3" y="99.5">R10</text>
<text x="109.6" y="99.5">0</text>
<text x="115.3" y="100.8">1</text>
<text x="156" y="100.8">24</text>
<text x="172.2" y="98.3">VCC3.3 VCC3.3</text>
<text x="209.8" y="100.8">SSI1</text>
<text x="259.2" y="100.8">INT_I</text>
<text x="25.9" y="103.3">ANTENNA</text>
<text x="84.3" y="105.9">C14</text>
<text x="103.3" y="107.1">R7</text>
<text x="109.6" y="107.1">0</text>
<text x="115.3" y="103.3">2</text>
<text x="115.3" y="105.9">3</text>
<text x="156" y="105.9">22</text>
<text x="156" y="103.3">23</text>
<text x="176.8" y="103.3">R5</text>
<text x="176.8" y="105.9">3K3</text>
<text x="184.4" y="103.3">R6</text>
<text x="184.4" y="105.9">3K3</text>
<text x="209.8" y="103.3">SSI0</text>
<text x="209.8" y="105.9">CS#</text>
<text x="230.8" y="102.1">AN</text>
<text x="230.8" y="104.6">RST</text>
<text x="230.8" y="107.1">CS</text>
<text x="242.3" y="102.1">PWM</text>
<text x="243.5" y="104.6">INT</text>
<text x="244.5" y="107.1">TX</text>
<text x="259.2" y="103.3">INT_O</text>
<text x="259.2" y="105.9">TX</text>
<text x="67.8" y="108.4">C15</text>
<text x="74.1" y="108.4">150pF</text>
<text x="84.3" y="108.4">N.M.</text>
<text x="115.3" y="108.4">4</text>
<text x="115.3" y="110.9">5</text>
<text x="115.3" y="113.5">6</text>
<text x="156" y="113.5">19</text>
<text x="156" y="110.9">20</text>
<text x="156" y="108.4">21</text>
<text x="197.8" y="110.9">SSI1</text>
<text x="197.8" y="113.5">SSI0</text>
<text x="209.8" y="108.4">SCK</text>
<text x="209.8" y="110.9">MISO</text>
<text x="209.8" y="113.5">MOSI</text>
<text x="230.8" y="109.7">SCK</text>
<text x="230.8" y="112.5">MISO</text>
<text x="243.5" y="112.2">SCL</text>
<text x="244.5" y="109.7">RX</text>
<text x="259.3" y="108.4">RX</text>
<text x="69.1" y="117.3">R8</text>
<text x="74.1" y="117.3">330</text>
<text x="115.3" y="116">7</text>
<text x="115.3" y="118.5">8</text>
<text x="156" y="118.5">17</text>
<text x="156" y="116">18</text>
<text x="197" y="118.5">MOSI</text>
<text x="198.4" y="116">SCK</text>
<text x="230.6" y="117.3">+3.3V</text>
<text x="230.8" y="115">MOSI</text>
<text x="230.8" y="119.8">GND</text>
<text x="242.8" y="119.8">GND</text>
<text x="243" y="114.7">SDA</text>
<text x="243" y="117.3">+5V</text>
<text x="164.6" y="122.3">VCC3.3 VCC3.3</text>
<text x="187" y="123.6">R3</text>
<text x="73.3" y="127.4">VCC3.3</text>
<text x="169.2" y="128.7">R1</text>
<text x="169.2" y="131.2">10K</text>
<text x="176.8" y="128.7">R9</text>
<text x="176.8" y="131.2">3K3</text>
<text x="187" y="126.2">100K</text>
<text x="77.9" y="132.5">R13</text>
<text x="77.9" y="135">2K2</text>
<text x="197" y="133.8">MISO</text>
<text x="198.1" y="136.3">CS#</text>
<text x="209.8" y="136.3">INT_O</text>
<text x="81.7" y="141.1">LD1A</text>
<text x="121" y="138.8">C8</text>
<text x="121" y="141.4">1nF</text>
<text x="198.2" y="141.4">URX</text>
<text x="198.2" y="138.8">UTX</text>
<text x="209.8" y="138.8">UTX</text>
<text x="209.8" y="141.4">TX</text>
<text x="108.8" y="146.4">VCC3.3</text>
<text x="209.8" y="149">INT_I</text>
<text x="237.4" y="145.2">J1A</text>
<text x="114.7" y="154">C11</text>
<text x="124.8" y="154">C7</text>
<text x="135" y="154">C4</text>
<text x="209.8" y="154">RX</text>
<text x="209.8" y="151.5">URX</text>
<text x="114.7" y="156.6">100nF</text>
<text x="124.8" y="156.6">1uF</text>
<text x="135" y="156.6">10nF</text>
<text x="237.4" y="157.8">J2A</text>
</g>
<g font-size="2.1" fill="#fff">
<text x="119.8" y="102.1">TX1</text>
<text x="119.8" y="104.6">TX2</text>
<text x="119.8" y="107.1">NC</text>
<text x="148.5" y="107.1">GND</text>
<text x="150.1" y="104.6">NC</text>
<text x="150.1" y="102.1">NC</text>
<text x="119.8" y="109.7">NC</text>
<text x="119.8" y="112.2">RX1</text>
<text x="146.8" y="109.7">ST_R1</text>
<text x="147.3" y="112.2">SSI_1</text>
<text x="119.6" y="117.3">NC</text>
<text x="119.8" y="114.7">RX2</text>
<text x="119.8" y="119.8">GND_RX</text>
<text x="147.3" y="114.7">SSI_0</text>
<text x="147.7" y="119.8">MOSI</text>
<text x="149.1" y="117.3">SCK</text>
</g>
<g font-size="2" fill="#211e1e">
<text x="139.4" y="73.3" transform="rotate(-90 139.4 73.3)">27.12MHz</text>
<text x="126.7" y="90.3" transform="rotate(-90 126.7 90.3)">32</text>
<text x="129.3" y="90.3" transform="rotate(-90 129.3 90.3)">31</text>
<text x="131.8" y="90.3" transform="rotate(-90 131.8 90.3)">30</text>
<text x="134.4" y="90.3" transform="rotate(-90 134.4 90.3)">29</text>
<text x="136.9" y="90.3" transform="rotate(-90 136.9 90.3)">28</text>
<text x="139.4" y="90.3" transform="rotate(-90 139.4 90.3)">27</text>
<text x="142" y="90.3" transform="rotate(-90 142 90.3)">26</text>
<text x="144.5" y="90.3" transform="rotate(-90 144.5 90.3)">25</text>
<text x="126.7" y="131" transform="rotate(-90 126.7 131)">9</text>
<text x="129.3" y="132.2" transform="rotate(-90 129.3 132.2)">10</text>
<text x="131.8" y="132.2" transform="rotate(-90 131.8 132.2)">11</text>
<text x="134.4" y="132.2" transform="rotate(-90 134.4 132.2)">12</text>
<text x="136.9" y="132.2" transform="rotate(-90 136.9 132.2)">13</text>
<text x="139.4" y="132.2" transform="rotate(-90 139.4 132.2)">14</text>
<text x="142" y="132.2" transform="rotate(-90 142 132.2)">15</text>
<text x="144.5" y="132.2" transform="rotate(-90 144.5 132.2)">16</text>
</g>
<g font-size="2" fill="#fff">
<text x="128.1" y="100.8" transform="rotate(-90 128.1 100.8)">VPS_TX</text>
<text x="130.6" y="101.5" transform="rotate(-90 130.6 101.5)">GND_TX</text>
<text x="133.2" y="98.9" transform="rotate(-90 133.2 98.9)">XOUT</text>
<text x="135.7" y="97" transform="rotate(-90 135.7 97)">XIN</text>
<text x="138.2" y="96.3" transform="rotate(-90 138.2 96.3)">NC</text>
<text x="140.8" y="96.3" transform="rotate(-90 140.8 96.3)">NC</text>
<text x="143.3" y="96.3" transform="rotate(-90 143.3 96.3)">NC</text>
<text x="145.8" y="96.3" transform="rotate(-90 145.8 96.3)">NC</text>
<text x="128" y="126.6" transform="rotate(-90 128 126.6)">ST_R0</text>
<text x="130.6" y="126.6" transform="rotate(-90 130.6 126.6)">NC</text>
<text x="133.1" y="126.6" transform="rotate(-90 133.1 126.6)">NC</text>
<text x="135.6" y="126.6" transform="rotate(-90 135.6 126.6)">URX</text>
<text x="138.2" y="126.6" transform="rotate(-90 138.2 126.6)">VPS</text>
<text x="140.7" y="126.6" transform="rotate(-90 140.7 126.6)">UTX</text>
<text x="143.2" y="126.6" transform="rotate(-90 143.2 126.6)">CS</text>
<text x="145.8" y="126.6" transform="rotate(-90 145.8 126.6)">MISO</text>
</g>
</svg>
